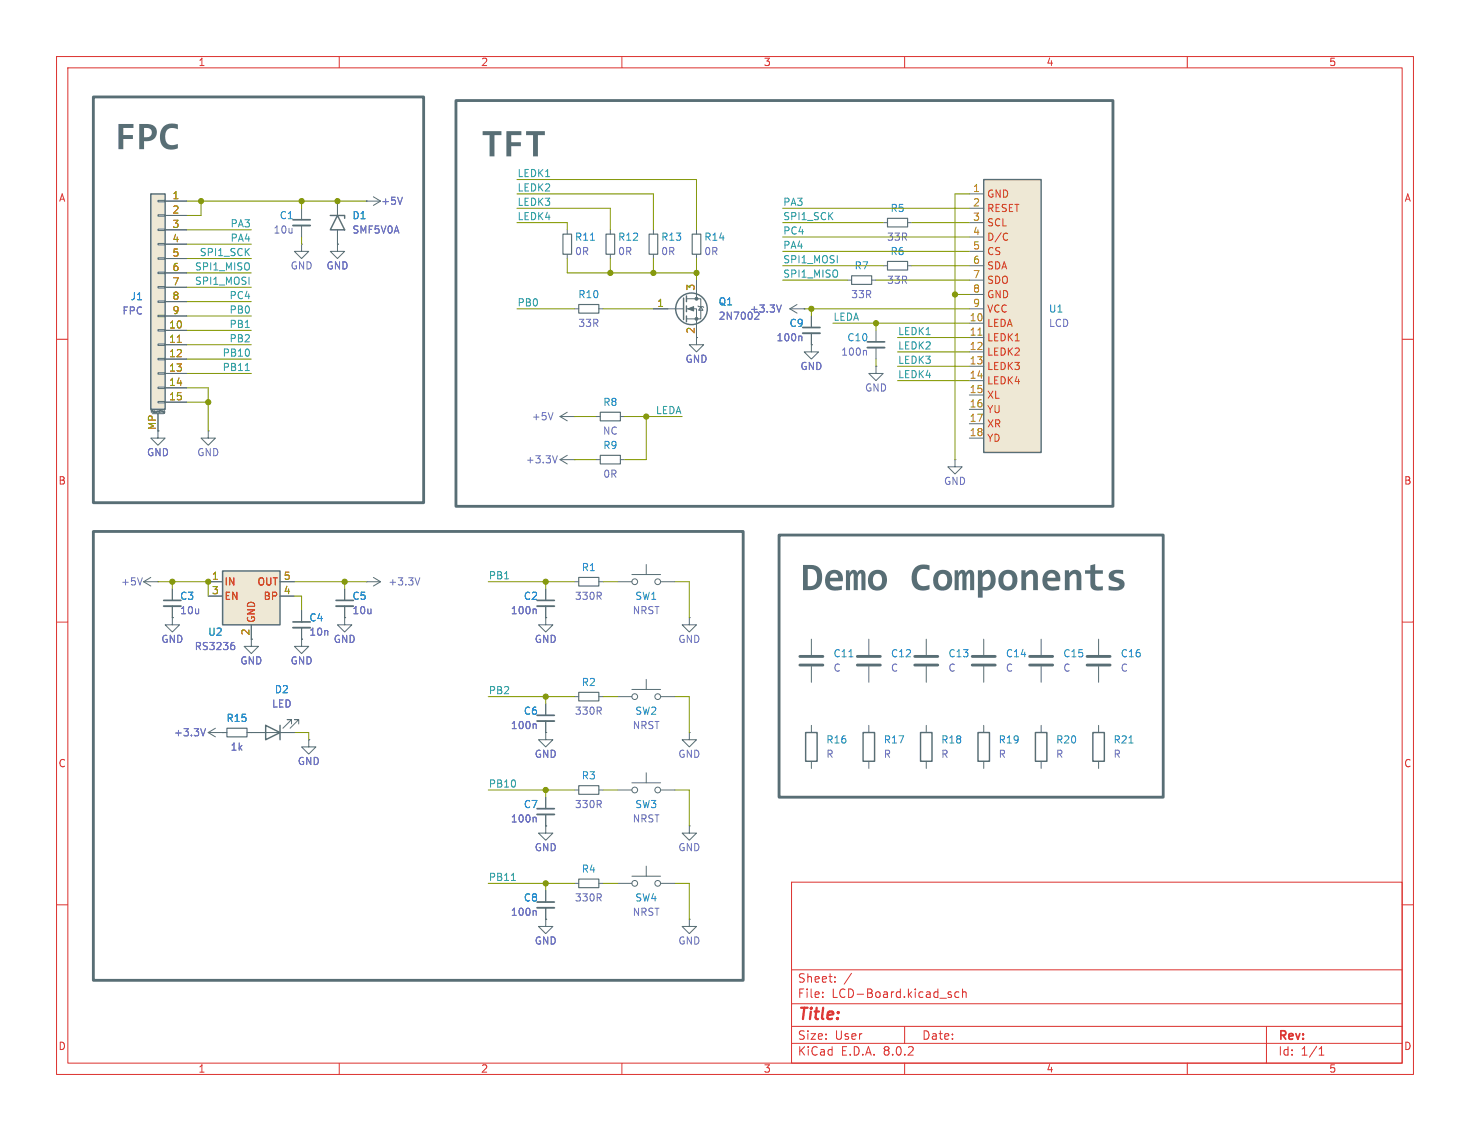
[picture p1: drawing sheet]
<svg xmlns="http://www.w3.org/2000/svg" width="260mm" height="200mm" viewBox="0 0 260 200" stroke-linecap="round" stroke-linejoin="round" font-family="sans-serif">
<g fill="none" stroke="#dc322f" stroke-width=".18">
<path d="M10 10h240v180h-240zM12 12h236v176h-236zM60 10v2M110 10v2M160 10v2M210 10v2M10 60h2M248 60h2M10 110h2M248 110h2M140 156h108v32h-108zM10 160h2"/>
<path d="M140 177.5h108M140 171.5h108M145.5 176.2v.2M145.5 175.5v.1M147.7 173.5v.2M147.7 172.8v.1M150.6 172.1l-1.3 1.9M167.9 175.9l.3 .1 .1 .2-.2 .2h-.3M167.9 175.4l.3 .1M169.6 175.5l-.4-.1-.3 .3v.4l.1 .2h.6M170.2 175.5l.3-.1 .3 .1 .1 .9M170.2 174.9v1.5"/>
<path d="M248 160h2M60 188v2M110 188v2M140 184.5h108M140 181.5h108M160 181.5v3M160 188v2M210 188v2M224 181.5v6.5M233.3 186.6h.9M233.3 185.5l.4-.4v1.5"/>
</g>
<path d="M182.1 117.6h4.1M182.1 116.1h4.1" fill="none" stroke="#586e75" stroke-width=".51"/>
<g fill="none" stroke="#586e75" stroke-width=".18">
<path d="M30.5 104.1v2.1M30.5 107.2v2M44.4 113v1.3h1.3l-1.3 1.3-1.2-1.3h1.2M53.3 113v1.3h1.3l-1.3 1.3-1.2-1.3h1.2M53.3 113h.1M53.3 108v2M53.3 111v2M61 109.2v1.3h1.2l-1.2 1.3-1.3-1.3h1.3M61 109.2h.1M61 104.1v2.1M61 107.2v2M184.1 113v2.8"/>
<path d="M184.1 117.9v2.8M36.8 129.5h3.3M36.8 129.5l1.3 .8M38.1 128.8l-1.3 .7M39.4 129.5h.1M43.7 129.5h8.4M51.6 128v-.7h-.8h.8l-1.6 1.5M52.8 128v-.7h-.7h.7l-1.5 1.5"/>
</g>
<path d="M40.1 128.8h3.6v1.5h-3.6z" fill="none" stroke="#586e75" stroke-width=".2"/>
<path d="M47 128.3l2.5 1.2-2.5 1.3zM49.5 128.3v2.5" fill="none" stroke="#586e75" stroke-width=".25"/>
<path d="M29 107.2h3M51.8 111h3.1M59.4 107.2h3.1" fill="none" stroke="#586e75" stroke-width=".33"/>
<path d="M29 106.2h3M51.8 110h3.1M59.4 106.2h3.1" fill="none" stroke="#586e75" stroke-width=".3"/>
<path d="M36.3 128.8l-.4 1.3" fill="none" stroke="#6c71c4" stroke-width=".18"/>
<path d="M39.4 101h10.1v9.5h-10.1z" fill="#eee8d5"/>
<path d="M39.4 101h10.1v9.5h-10.1zM142.5 129.5h2v5.1h-2zM152.7 129.5h2v5.1h-2zM162.8 129.5h2v5.1h-2zM173 129.5h2v5.1h-2zM183.1 129.5h2.1v5.1h-2.1zM193.3 129.5h2v5.1h-2z" fill="none" stroke="#586e75" stroke-width=".25"/>
<g fill="none" stroke="#586e75" stroke-width=".18">
<path d="M115.6 40.6v.8M115.6 45v.7M149.9 49.5h.7M154.2 49.5h.7M156.2 47h.8M160.5 47h.8M168.9 81.3v1.3h1.3l-1.3 1.2-1.3-1.2h1.3M168.9 81.3h.1M25.4 102.9h2.5M25.4 102.9l1.3 .7M26.7 102.1l-1.3 .8M27.9 102.9h.1"/>
<path d="M30.5 109.2v1.3h1.2l-1.2 1.3-1.3-1.3h1.3M30.5 109.2h.1M36.8 102.9h2.6M36.8 105.4h2.6M44.4 110.5v2.5M49.5 102.9h2.6M49.5 105.4h2.6M96.5 109.2v1.3h1.3l-1.3 1.3-1.3-1.3h1.3M96.5 109.2h.1M96.5 104.1v2.1M96.5 107.2v2M143.5 113v2.8"/>
<path d="M143.5 117.9v2.8M153.7 113v2.8M153.7 117.9v2.8M163.8 113v2.8M163.8 117.9v2.8M174 113v2.8M174 117.9v2.8M194.3 113v2.8M194.3 117.9v2.8M96.5 129.5v1.3h1.3l-1.3 1.3-1.3-1.3h1.3M96.5 129.5h.1M96.5 124.5v2"/>
<path d="M96.5 127.5v2M143.5 128.3v1.2M143.5 134.6v1.3M153.7 128.3v1.2M153.7 134.6v1.3M163.8 128.3v1.2M163.8 134.6v1.3M174 128.3v1.2M174 134.6v1.3M184.1 128.3v1.2M184.1 134.6v1.3M194.3 128.3v1.2"/>
<path d="M194.3 134.6v1.3M96.5 146.1v1.2h1.3l-1.3 1.3-1.3-1.3h1.3M96.5 146.1h.1M96.5 141v2M96.5 144v2.1M101.6 156.2h.8M105.9 156.2h.8M109.2 156.2h2.6M111.8 154.9h5M114.3 153.2v1.7M116.8 156.2h2.6M121.9 146.1v1.2h1.3l-1.3 1.3-1.3-1.3h1.3"/>
<path d="M121.9 146.1h.1M96.5 162.6v1.2h1.3l-1.3 1.3-1.3-1.3h1.3M96.5 162.6h.1M121.9 162.6v1.2h1.3l-1.3 1.3-1.3-1.3h1.3M121.9 162.6h.1"/>
<circle cx="112.3" cy="156.2" r=".51"/>
<circle cx="116.3" cy="156.2" r=".51"/>
</g>
<path d="M25.2 102.2l-.5 1.2M41.2 113.6h.2M41.3 114.1l.2 .2v.3l-.2 .3M94.7 107.7l.1 .2v.6M94.7 128l.1 .2v.6M94.7 144.5l.1 .2v.7" fill="none" stroke="#6c71c4" stroke-width=".18"/>
<path d="M95 107.2h3M95 127.5h3M95 144h3" fill="none" stroke="#586e75" stroke-width=".33"/>
<path d="M95 106.2h3M95 126.5h3M95 143h3" fill="none" stroke="#586e75" stroke-width=".3"/>
<path d="M150.2 116.1h.7M199.7 131.4h.7" fill="none" stroke="#268bd2" stroke-width=".18"/>
<path d="M141.5 117.6h4M141.5 116.1h4M151.6 117.6h4.1M151.6 116.1h4.1M161.8 117.6h4.1M161.8 116.1h4.1M172 117.6h4M172 116.1h4M192.3 117.6h4M192.3 116.1h4" fill="none" stroke="#586e75" stroke-width=".51"/>
<path d="M114.8 41.4h1.5v3.6h-1.5zM150.6 48.8h3.6v1.5h-3.6zM157 46.2h3.5v1.6h-3.5zM102.4 155.4h3.5v1.6h-3.5z" fill="none" stroke="#586e75" stroke-width=".2"/>
<path d="M174 31.8h10.1v48.2h-10.1z" fill="#eee8d5"/>
<g fill="none" stroke="#586e75" stroke-width=".25">
<path d="M174 31.8h10.1v48.2h-10.1zM120.9 52.7v3.8M121.4 52.3v1M121.4 54.1v1M121.4 55.9v1"/>
<circle cx="122.3" cy="54.6" r="2.79"/>
</g>
<g fill="none" stroke="#586e75" stroke-width=".18">
<path d="M156.2 39.4h.8M160.5 39.4h.8M171.4 34.3h2.6M171.4 36.8h2.6M171.4 39.4h2.6M100.3 40.6v.8M100.3 45v.7M101.6 54.6h.8M105.9 54.6h.8M107.9 40.6v.8M107.9 45v.7M115.6 54.6h5.3"/>
<path d="M121.4 54.6h1.8v6.4h1.3l-1.3 1.2-1.3-1.2h1.3M121.4 52.8h2.6v3.6h-2.6M123.2 40.6v.8M123.2 45v.7M123.2 49.5v3.3M123.4 54.1l.2 .1h.7l.2 .2M124 54.2l.3 .7h-.7zM139.7 54.6h2.5M139.7 54.6l1.3 .8M141 53.8l-1.3 .8M142.2 54.6h.1M143.5 55.9v2"/>
<path d="M143.5 58.9v2.1M154.9 58.4v2.1M171.4 57.2h2.6M171.4 59.7h2.6M171.4 41.9h2.6M171.4 44.5h2.6M171.4 47h2.6M171.4 49.5h2.6M171.4 52.1h2.6M171.4 54.6h2.6M99.1 73.7h2.5M99.1 73.7l1.2 .7"/>
<path d="M100.3 72.9l-1.2 .8M101.6 73.7h.1M105.4 73.7h.8M109.7 73.7h.8M143.5 61v1.2h-1.3l1.3 1.3 1.3-1.3h-1.3M143.5 61h.1M154.9 64.8v1.2h-1.2l1.2 1.3 1.3-1.3h-1.3M154.9 64.8h.1M154.9 61.5v2M171.4 62.2h2.6M171.4 64.8h2.6M171.4 67.3h2.6"/>
<path d="M171.4 69.9h2.6M171.4 72.4h2.6M171.4 74.9h2.6M171.4 77.5h2.6M99.1 81.3h2.5M99.1 81.3l1.2 .7M100.3 80.5l-1.2 .8M101.6 81.3h.1M105.4 81.3h.8M109.7 81.3h.8"/>
</g>
<path d="M173 59.3h.7" fill="none" stroke="#b58900" stroke-width=".18"/>
<path d="M178 41.2l.2 .1M178.2 42.4l-.2 .1" fill="none" stroke="#cb4b16" stroke-width=".18"/>
<path d="M142 58.9h3M153.4 61.5h3.1" fill="none" stroke="#586e75" stroke-width=".33"/>
<path d="M142 57.9h3M153.4 60.5h3.1" fill="none" stroke="#586e75" stroke-width=".3"/>
<path d="M134.2 55.7l-.7 .8h.7M138.2 53.9l-.4 1.3M141.6 59.4l.2 .2v.7M97.8 73l-.4 1.2M153.1 62l.2 .1v.7M98.6 80.6l-.4 1.3" fill="none" stroke="#6c71c4" stroke-width=".18"/>
<path d="M157 38.6h3.5v1.5h-3.5zM99.6 41.4h1.5v3.6h-1.5zM102.4 53.8h3.5v1.6h-3.5zM107.2 41.4h1.5v3.6h-1.5zM122.4 41.4h1.6v3.6h-1.6zM106.2 72.9h3.5v1.5h-3.5zM106.2 80.5h3.5v1.5h-3.5z" fill="none" stroke="#586e75" stroke-width=".2"/>
<g fill="#586e75" stroke="#586e75" stroke-width=".18">
<path d="M121.7 54.6l1-.4v.8z"/>
<circle cx="123.2" cy="56.4" r=".25"/>
<circle cx="123.2" cy="52.8" r=".25"/>
</g>
<path d="M104.4 42.5h.8" fill="none" stroke="#268bd2" stroke-width=".18"/>
<path d="M26.7 34.3h2.5v38.1h-2.5z" fill="#eee8d5"/>
<g fill="none" stroke="#586e75" stroke-width=".18">
<path d="M27.9 38h1.3v.2h-1.3zM27.9 35.4h1.3v.3h-1.3zM29.2 35.6h3.8M29.2 38.1h3.8M53.3 36.8v2.1M53.3 39.9v2M59.7 35.6v2.5M64.8 35.6h.1M64.8 35.6h2.5M66 34.8l1.3 .8M67.3 35.6l-1.3 .7M27.9 58.3h1.3v.2h-1.3z"/>
<path d="M27.9 55.8h1.3v.2h-1.3zM27.9 53.2h1.3v.3h-1.3zM27.9 50.7h1.3v.2h-1.3zM27.9 48.1h1.3v.3h-1.3zM27.9 45.6h1.3v.2h-1.3zM27.9 43.1h1.3v.2h-1.3zM27.9 40.5h1.3v.3h-1.3zM29.2 58.4h3.8M29.2 40.6h3.8M29.2 43.2h3.8M29.2 45.7h3.8M29.2 48.3h3.8"/>
<path d="M29.2 50.8h3.8M29.2 53.3h3.8M29.2 55.9h3.8M53.3 43.2v1.3h-1.2l1.2 1.2 1.3-1.2h-1.3M53.3 43.2h.1M59.7 43.2v1.3h-1.3l1.3 1.2 1.3-1.2h-1.3M59.7 43.2h.1M59.7 40.6v2.6M115.6 54.6h2.5M123.2 49.5v2.6M123.2 57.2v2.5M142.2 54.6h.1"/>
<path d="M143.5 55.9v2M143.5 58.9v2.1M26.8 72.9v-.3l.1 .2 .1-.2v.3M26.9 73.2h2.1M27.9 71h1.3v.2h-1.3zM27.9 68.5h1.3v.2h-1.3zM27.9 65.9h1.3v.3h-1.3zM27.9 63.4h1.3v.2h-1.3zM27.9 60.8h1.3v.3h-1.3zM27.9 73.2v4.3h-1.2l1.2 1.2 1.3-1.2h-1.3M28.2 72.6v.3M28.4 72.6h.1"/>
<path d="M28.9 72.8l.1 .1M29 72.7h.1v.3M29 73h.1M29 72.9h.1M29 72.7l-.1 .1M29.1 73h.1M29.2 61h3.8M29.2 63.5h3.8M29.2 66h3.8M29.2 68.6h3.8M29.2 71.1h3.8M36.8 76.2v1.3h-1.2l1.2 1.2 1.3-1.2h-1.3"/>
<path d="M36.8 76.2h.1M143.5 61h.1M114.3 99.8v1.8M30.5 109.2h.1M30.5 104.1v2.1M30.5 107.2v2M36.8 102.9h2.6M36.8 105.4h2.6M44.4 110.5v2.5M49.5 102.9h2.6M49.5 105.4h2.6M53.3 113h.1"/>
<path d="M53.3 108v2M53.3 111v2M61 109.2h.1M61 104.1v2.1M61 107.2v2M64.8 102.9h.1M64.8 102.9h2.5M66 102.1l1.3 .8M67.3 102.9l-1.3 .7M96.5 109.2h.1M96.5 104.1v2.1M96.5 107.2v2"/>
<path d="M101.6 102.9h.8M105.9 102.9h.8M109.2 102.9h2.6M111.8 101.6h5M116.8 102.9h2.6M121.9 109.2v1.3h1.3l-1.3 1.3-1.3-1.3h1.3M121.9 109.2h.1M39.4 129.5h.1M39.4 129.5h.7M43.7 129.5h3.3M49.5 129.5h2.6M54.6 130.8v1.3h1.3l-1.3 1.3-1.3-1.3h1.3"/>
<path d="M54.6 130.8h.1M96.5 129.5h.1M96.5 124.5v2M96.5 127.5v2M101.6 139.7h.8M101.6 123.2h.8M105.9 139.7h.8M105.9 123.2h.8M109.2 139.7h2.6M109.2 123.2h2.6M111.8 138.4h5M111.8 121.9h5"/>
<path d="M114.3 120.1v1.8M114.3 136.7v1.7M116.8 139.7h2.6M116.8 123.2h2.6M121.9 129.5v1.3h1.3l-1.3 1.3-1.3-1.3h1.3M121.9 129.5h.1M96.5 146.1h.1M96.5 141v2M96.5 144v2.1M96.5 157.5v2M96.5 162.6h.1M96.5 160.5v2.1"/>
<circle cx="112.3" cy="102.9" r=".51"/>
<circle cx="116.3" cy="102.9" r=".51"/>
<circle cx="112.3" cy="139.7" r=".51"/>
<circle cx="112.3" cy="123.2" r=".51"/>
<circle cx="116.3" cy="139.7" r=".51"/>
<circle cx="116.3" cy="123.2" r=".51"/>
</g>
<path d="M26.7 34.3h2.5v38.1h-2.5zM58.4 38.1h2.6v.5M59.7 38.1l1.3 2.5h-2.6z" fill="none" stroke="#586e75" stroke-width=".25"/>
<path d="M31.4 60.5h.7" fill="none" stroke="#b58900" stroke-width=".18"/>
<path d="M51.8 39.9h3.1M95 160.5h3" fill="none" stroke="#586e75" stroke-width=".33"/>
<path d="M51.8 38.9h3.1M95 159.5h3" fill="none" stroke="#586e75" stroke-width=".3"/>
<path d="M71.2 34.9l-.5 1.2M134.2 55.7l-.7 .8h.7M138.2 53.9l-.4 1.3M141.6 59.4l.2 .2v.7M41.2 113.6h.2M41.3 114.1l.2 .2v.3l-.2 .3M74.3 102.2l-.5 1.2M94.7 107.7l.1 .2v.6M36.3 128.8l-.4 1.3M94.7 128l.1 .2v.6M94.7 144.5l.1 .2v.7M94.7 161l.1 .2v.7" fill="none" stroke="#6c71c4" stroke-width=".18"/>
<path d="M102.4 102.1h3.5v1.5h-3.5zM102.4 138.9h3.5v1.6h-3.5zM102.4 122.4h3.5v1.6h-3.5z" fill="none" stroke="#586e75" stroke-width=".2"/>
<path d="M43.4 65.5h.7M90.5 155.7h.7" fill="none" stroke="#2aa198" stroke-width=".18"/>
<path d="M16.5 17.1h58.4v71.8h-58.4zM80.6 17.8h116.2v71.7h-116.2zM16.5 94h114.9v79.4h-114.9zM137.8 94.6h67.9v46.4h-67.9z" fill="none" stroke="#586e75" stroke-width=".5"/>
<g fill="none" stroke="#859900" stroke-width=".18">
<path d="M33 35.6h31.8M35.6 35.6v2.5h-2.6M53.3 35.6v1.2M91.4 36.8h16.5v3.8M91.4 34.3h24.2v6.3M91.4 39.4h8.9v1.2M91.4 31.8h31.8v8.8M138.4 36.8h33M138.4 39.4h17.8M161.3 39.4h10.1M171.4 34.3h-2.5v47M33 48.3h11.4"/>
<path d="M33 50.8h11.4M33 58.4h11.4M33 55.9h11.4M33 53.3h11.4M33 40.6h11.4M33 45.7h11.4M33 43.2h11.4M53.3 41.9v1.3M91.4 54.6h10.2M100.3 45.7v2.6h22.9M106.7 54.6h8.9M107.9 45.7v2.6"/>
<path d="M115.6 45.7v2.6M123.2 45.7v3.8M138.4 41.9h33M138.4 44.5h33M138.4 49.5h11.5M138.4 47h17.8M142.2 54.6h29.2M143.5 54.6v1.3M147.3 57.2h24.1M154.9 57.2v1.2M154.9 49.5h16.5M158.7 59.7h12.7"/>
<path d="M161.3 47h10.1M168.9 52.1h2.5M33 68.6h3.8v7.6M33 63.5h11.4M33 71.1h3.8M33 66h11.4M33 61h11.4M101.6 73.7h3.8M110.5 73.7h10.1M114.3 73.7v7.6h-3.8M154.9 63.5v1.3M158.7 62.2h12.7"/>
<path d="M158.7 64.8h12.7M158.7 67.3h12.7M101.6 81.3h3.8M27.9 102.9h8.9v2.5M30.5 102.9v1.2M52.1 102.9h12.7M52.1 105.4h1.2v2.6M61 102.9v1.2M86.4 102.9h15.2M96.5 102.9v1.2M106.7 102.9h2.5M119.4 102.9h2.5v6.3"/>
<path d="M52.1 129.5h2.5v1.3M86.4 139.7h15.2M86.4 123.2h15.2M96.5 123.2v1.3M96.5 139.7v1.3M106.7 139.7h2.5M106.7 123.2h2.5M119.4 123.2h2.5v6.3M119.4 139.7h2.5v6.4M86.4 156.2h15.2M96.5 156.2v1.3M106.7 156.2h2.5"/>
<path d="M119.4 156.2h2.5v6.4"/>
</g>
<g fill="#859900" stroke="#859900" stroke-width=".18">
<circle cx="123.2" cy="48.3" r=".46"/>
<circle cx="115.6" cy="48.3" r=".46"/>
<circle cx="154.9" cy="57.2" r=".46"/>
<circle cx="96.5" cy="156.2" r=".46"/>
<circle cx="114.3" cy="73.7" r=".46"/>
<circle cx="53.3" cy="35.6" r=".46"/>
<circle cx="59.7" cy="35.6" r=".46"/>
<circle cx="107.9" cy="48.3" r=".46"/>
<circle cx="61" cy="102.9" r=".46"/>
<circle cx="96.5" cy="102.9" r=".46"/>
<circle cx="30.5" cy="102.9" r=".46"/>
<circle cx="36.8" cy="102.9" r=".46"/>
<circle cx="36.8" cy="71.1" r=".46"/>
<circle cx="35.6" cy="35.6" r=".46"/>
<circle cx="96.5" cy="139.7" r=".46"/>
<circle cx="96.5" cy="123.2" r=".46"/>
<circle cx="168.9" cy="52.1" r=".46"/>
<circle cx="143.5" cy="54.6" r=".46"/>
</g>
<g font-size="7" fill="#586e75">
<text x="20.3" y="27.9">FPC</text>
<text x="85.1" y="29.1">TFT</text>
<text x="141.7" y="105.8">DemoComponents</text>
</g>
<text font-size="2.8" fill="#dc322f" x="141" y="180.9">Title:</text>
<g font-size="2.1" fill="#dc322f">
<text x="141" y="174">Sheet:</text>
<text x="141" y="176.7">File:</text>
<text x="147.1" y="176.7">LCD-Board.kicad_sch</text>
<text x="141" y="184.1">Size:</text>
<text x="147.7" y="184.1">User</text>
<text x="163" y="184.1">Date:</text>
<text x="226" y="184.3">Rev:</text>
<text x="141" y="186.9">KiCad</text>
<text x="148.7" y="186.9">E.D.A.</text>
<text x="156.3" y="186.9">8.0.2</text>
<text x="226" y="186.9">Id:</text>
<text x="230.1" y="186.9">1/1</text>
</g>
<g font-size="1.8" fill="#dc322f">
<text x="35" y="11.9">1</text>
<text x="85" y="11.9">2</text>
<text x="135" y="11.9">3</text>
<text x="185" y="11.9">4</text>
<text x="235" y="11.9">5</text>
<text x="10.3" y="35.9">A</text>
<text x="248.3" y="35.9">A</text>
<text x="10.3" y="85.9">B</text>
<text x="248.3" y="85.9">B</text>
<text x="10.3" y="135.9">C</text>
<text x="248.3" y="135.9">C</text>
<text x="10.3" y="185.9">D</text>
<text x="248.3" y="185.9">D</text>
<text x="35" y="189.9">1</text>
<text x="85" y="189.9">2</text>
<text x="135" y="189.9">3</text>
<text x="185" y="189.9">4</text>
<text x="235" y="189.9">5</text>
</g>
<g font-size="1.8" fill="#b58900">
<text x="30.4" y="35.3">1</text>
<text x="172" y="34">1</text>
<text x="30.4" y="37.8">2</text>
<text x="30.4" y="40.4">3</text>
<text x="172" y="36.6">2</text>
<text x="172" y="39.1">3</text>
<text x="172" y="41.7">4</text>
<text x="30.4" y="42.9">4</text>
<text x="30.4" y="45.5">5</text>
<text x="172" y="44.2">5</text>
<text x="172" y="46.7">6</text>
<text x="30.4" y="48">6</text>
<text x="30.4" y="50.5">7</text>
<text x="30.4" y="53.1">8</text>
<text x="122.9" y="51.5" transform="rotate(-90 122.9 51.5)">3</text>
<text x="172" y="49.3">7</text>
<text x="172" y="51.8">8</text>
<text x="29.8" y="58.2">10</text>
<text x="30.4" y="55.6">9</text>
<text x="116.1" y="54.4">1</text>
<text x="171.4" y="56.9">10</text>
<text x="171.4" y="59.4">11</text>
<text x="172" y="54.4">9</text>
<text x="29.8" y="60.7">11</text>
<text x="29.8" y="63.2">12</text>
<text x="29.8" y="65.8">13</text>
<text x="171.4" y="62">12</text>
<text x="171.4" y="64.5">13</text>
<text x="29.8" y="68.3">14</text>
<text x="29.8" y="70.9">15</text>
<text x="171.4" y="67.1">14</text>
<text x="171.4" y="69.6">15</text>
<text x="171.4" y="72.1">16</text>
<text x="171.4" y="74.7">17</text>
<text x="171.4" y="77.2">18</text>
<text x="37.4" y="102.6">1</text>
<text x="37.4" y="105.2">3</text>
<text x="50.1" y="105.2">4</text>
<text x="50.1" y="102.6">5</text>
<text x="44.2" y="112.5" transform="rotate(-90 44.2 112.5)">2</text>
</g>
<g font-size="1.8" fill="#2aa198">
<text x="91.4" y="31.4">LEDK1</text>
<text x="91.4" y="33.9">LEDK2</text>
<text x="40.7" y="40.3">PA3</text>
<text x="91.4" y="39">LEDK4</text>
<text x="91.4" y="36.5">LEDK3</text>
<text x="138.4" y="41.6">PC4</text>
<text x="138.4" y="39">SPI1_SCK</text>
<text x="138.4" y="36.5">PA3</text>
<text x="34.4" y="47.9">SPI1_MISO</text>
<text x="35.2" y="45.4">SPI1_SCK</text>
<text x="40.7" y="42.8">PA4</text>
<text x="138.4" y="46.6">SPI1_MOSI</text>
<text x="138.4" y="44.1">PA4</text>
<text x="34.4" y="50.5">SPI1_MOSI</text>
<text x="40.5" y="53">PC4</text>
<text x="138.4" y="49.2">SPI1_MISO</text>
<text x="40.5" y="55.5">PB0</text>
<text x="40.5" y="58.1">PB1</text>
<text x="91.4" y="54.3">PB0</text>
<text x="147.3" y="56.8">LEDA</text>
<text x="158.7" y="59.3">LEDK1</text>
<text x="39.3" y="65.7">PB11</text>
<text x="39.3" y="63.2">PB10</text>
<text x="40.5" y="60.6">PB2</text>
<text x="158.7" y="64.4">LEDK3</text>
<text x="158.7" y="61.9">LEDK2</text>
<text x="158.7" y="67">LEDK4</text>
<text x="115.9" y="73.3">LEDA</text>
<text x="86.4" y="102.5">PB1</text>
<text x="86.4" y="122.8">PB2</text>
<text x="86.4" y="139.4">PB10</text>
<text x="86.4" y="155.9">PB11</text>
</g>
<g font-size="1.8" fill="#cb4b16">
<text x="174.5" y="35.2">GND</text>
<text x="174.5" y="37.7">RESET</text>
<text x="174.5" y="40.2">SCL</text>
<text x="174.5" y="42.8">D/C</text>
<text x="174.5" y="45.3">CS</text>
<text x="174.5" y="47.9">SDA</text>
<text x="174.5" y="50.4">SDO</text>
<text x="174.5" y="52.9">GND</text>
<text x="174.5" y="58">LEDA</text>
<text x="174.5" y="55.5">VCC</text>
<text x="174.5" y="60.6">LEDK1</text>
<text x="174.5" y="63.1">LEDK2</text>
<text x="174.5" y="65.6">LEDK3</text>
<text x="174.5" y="68.2">LEDK4</text>
<text x="174.5" y="70.7">XL</text>
<text x="174.5" y="73.3">YU</text>
<text x="174.5" y="75.8">XR</text>
<text x="174.5" y="78.3">YD</text>
<text x="39.6" y="103.7">IN</text>
<text x="39.6" y="106.3">EN</text>
<text x="45.4" y="103.7">OUT</text>
<text x="46.5" y="106.3">BP</text>
<text x="45.3" y="110.2" transform="rotate(-90 45.3 110.2)">GND</text>
</g>
<g font-size="1.8" fill="#6c71c4">
<text x="48.3" y="41.5">10u</text>
<text x="62.2" y="41.5">SMF5V0A</text>
<text x="67.3" y="36.4">+5V</text>
<text x="51.3" y="47.9">GND</text>
<text x="57.7" y="47.9">GND</text>
<text x="101.6" y="45.3">0R</text>
<text x="109.2" y="45.3">0R</text>
<text x="116.8" y="45.3">0R</text>
<text x="124.5" y="45.3">0R</text>
<text x="156.8" y="42.8">33R</text>
<text x="150.5" y="52.9">33R</text>
<text x="156.8" y="50.4">33R</text>
<text x="21.6" y="55.8">FPC</text>
<text x="102.2" y="58">33R</text>
<text x="127" y="56.7">2N7002</text>
<text x="132.5" y="55.5">+3.3V</text>
<text x="185.4" y="58">LCD</text>
<text x="121.2" y="64.4">GND</text>
<text x="137.2" y="60.6">100n</text>
<text x="141.5" y="65.6">GND</text>
<text x="148.7" y="63.1">100n</text>
<text x="152.9" y="69.4">GND</text>
<text x="94" y="74.5">+5V</text>
<text x="106.5" y="77.1">NC</text>
<text x="25.9" y="80.9">GND</text>
<text x="34.8" y="80.9">GND</text>
<text x="92.9" y="82.1">+3.3V</text>
<text x="106.6" y="84.7">0R</text>
<text x="166.9" y="86">GND</text>
<text x="21.3" y="103.7">+5V</text>
<text x="68.6" y="103.7">+3.3V</text>
<text x="101.6" y="106.3">330R</text>
<text x="28.4" y="113.9">GND</text>
<text x="31.8" y="108.8">10u</text>
<text x="54.6" y="112.6">10n</text>
<text x="58.9" y="113.9">GND</text>
<text x="62.2" y="108.8">10u</text>
<text x="90.3" y="108.8">100n</text>
<text x="94.5" y="113.9">GND</text>
<text x="111.8" y="108.8">NRST</text>
<text x="119.9" y="113.9">GND</text>
<text x="34.3" y="115.2">RS3236</text>
<text x="42.4" y="117.7">GND</text>
<text x="51.3" y="117.7">GND</text>
<text x="147.3" y="119">C</text>
<text x="157.5" y="119">C</text>
<text x="167.6" y="119">C</text>
<text x="177.8" y="119">C</text>
<text x="188" y="119">C</text>
<text x="198.1" y="119">C</text>
<text x="48" y="125.3">LED</text>
<text x="30.7" y="130.4">+3.3V</text>
<text x="90.3" y="129.1">100n</text>
<text x="101.6" y="126.6">330R</text>
<text x="111.8" y="129.1">NRST</text>
<text x="40.7" y="132.9">1k</text>
<text x="52.6" y="135.5">GND</text>
<text x="94.5" y="134.2">GND</text>
<text x="119.9" y="134.2">GND</text>
<text x="146.1" y="134.2">R</text>
<text x="156.2" y="134.2">R</text>
<text x="166.4" y="134.2">R</text>
<text x="176.5" y="134.2">R</text>
<text x="186.7" y="134.2">R</text>
<text x="196.9" y="134.2">R</text>
<text x="101.6" y="143.1">330R</text>
<text x="90.3" y="145.6">100n</text>
<text x="111.8" y="145.6">NRST</text>
<text x="94.5" y="150.7">GND</text>
<text x="119.9" y="150.7">GND</text>
<text x="101.6" y="159.6">330R</text>
<text x="90.3" y="162.2">100n</text>
<text x="94.5" y="167.2">GND</text>
<text x="111.8" y="162.2">NRST</text>
<text x="119.9" y="167.2">GND</text>
</g>
<g font-size="1.8" fill="#268bd2">
<text x="49.4" y="39">C1</text>
<text x="62.2" y="39">D1</text>
<text x="157.4" y="37.7">R5</text>
<text x="101.6" y="42.8">R11</text>
<text x="109.2" y="42.8">R12</text>
<text x="116.8" y="42.8">R13</text>
<text x="124.5" y="42.8">R14</text>
<text x="151.1" y="47.9">R7</text>
<text x="157.4" y="45.3">R6</text>
<text x="23" y="53.3">J1</text>
<text x="102.2" y="52.9">R10</text>
<text x="127" y="54.2">Q1</text>
<text x="139.5" y="58">C9</text>
<text x="185.4" y="55.5">U1</text>
<text x="149.8" y="60.6">C10</text>
<text x="106.6" y="72">R8</text>
<text x="106.6" y="79.6">R9</text>
<text x="102.8" y="101.2">R1</text>
<text x="31.8" y="106.3">C3</text>
<text x="62.2" y="106.3">C5</text>
<text x="92.6" y="106.3">C2</text>
<text x="112.3" y="106.3">SW1</text>
<text x="36.7" y="112.6">U2</text>
<text x="54.6" y="110.1">C4</text>
<text x="147.3" y="116.4">C11</text>
<text x="157.5" y="116.4">C12</text>
<text x="167.6" y="116.4">C13</text>
<text x="177.8" y="116.4">C14</text>
<text x="188" y="116.4">C15</text>
<text x="198.1" y="116.4">C16</text>
<text x="48.5" y="122.8">D2</text>
<text x="102.8" y="121.5">R2</text>
<text x="40" y="127.9">R15</text>
<text x="92.6" y="126.6">C6</text>
<text x="112.3" y="126.6">SW2</text>
<text x="146.1" y="131.7">R16</text>
<text x="156.2" y="131.7">R17</text>
<text x="166.4" y="131.7">R18</text>
<text x="176.5" y="131.7">R19</text>
<text x="186.7" y="131.7">R20</text>
<text x="196.9" y="131.7">R21</text>
<text x="92.6" y="143.1">C7</text>
<text x="102.8" y="138">R3</text>
<text x="112.3" y="143.1">SW3</text>
<text x="102.8" y="154.5">R4</text>
<text x="92.6" y="159.6">C8</text>
<text x="112.3" y="159.6">SW4</text>
</g>
<g font-size="1.8" fill="#586e75">
<text x="122.9" y="59.1" transform="rotate(-90 122.9 59.1)">2</text>
<text x="27.7" y="76.1" transform="rotate(-90 27.7 76.1)">MP</text>
</g>
<text font-size=".5" fill="#586e75" x="26.5" y="73.2">Mounting</text>
</svg>
